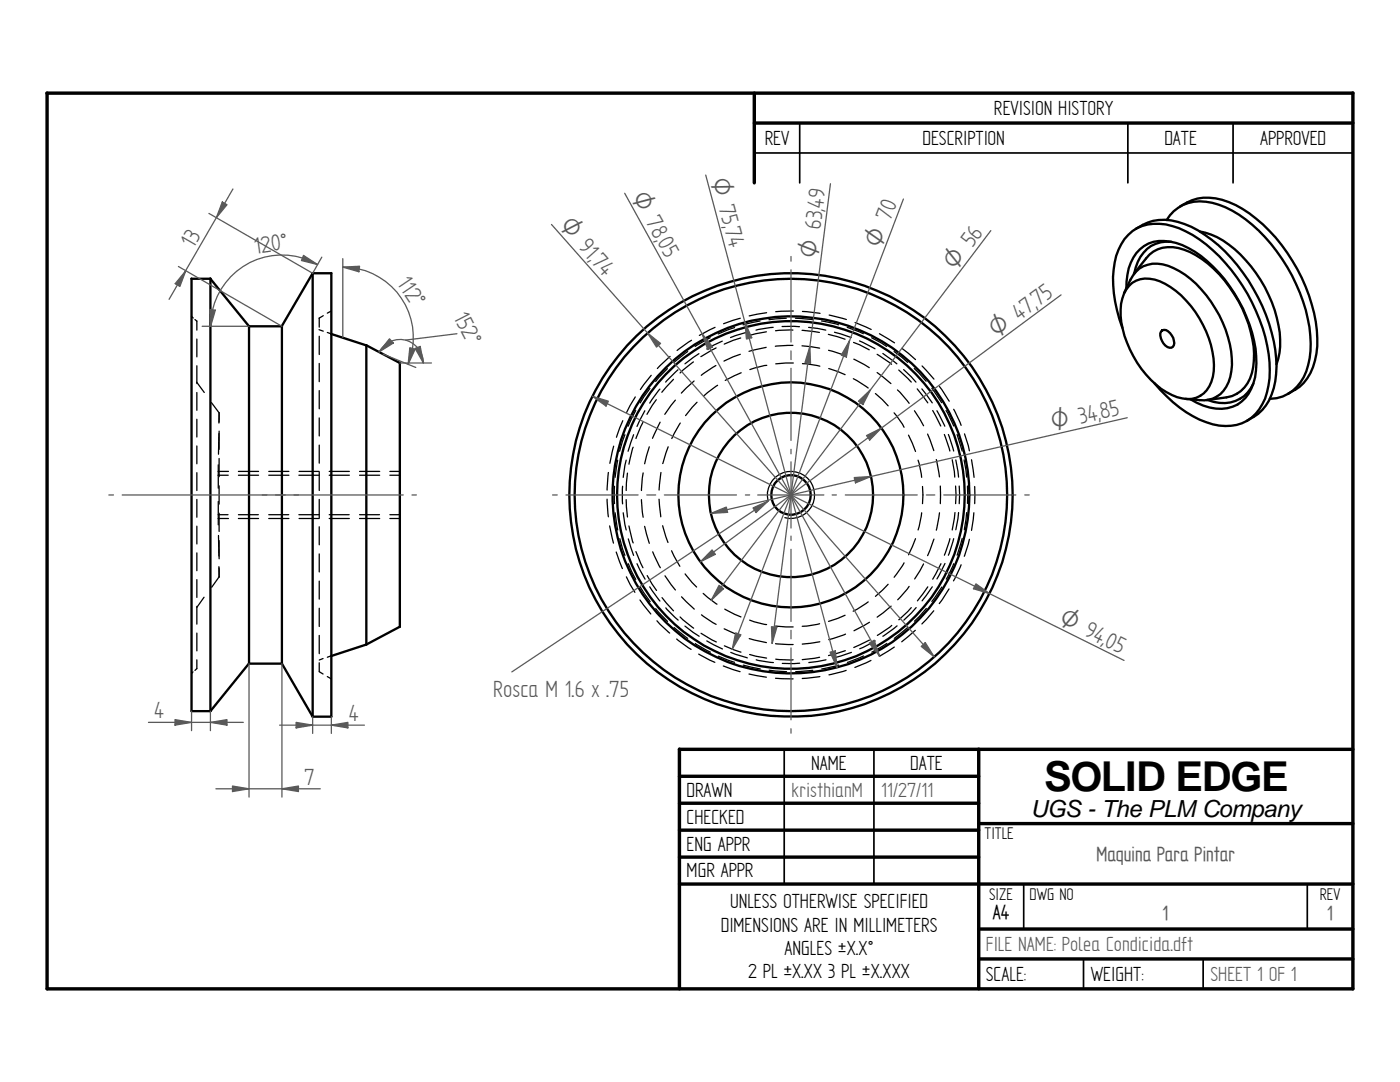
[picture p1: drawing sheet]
<svg xmlns="http://www.w3.org/2000/svg" width="279mm" height="216mm" viewBox="0 0 279 216" stroke-linecap="round" stroke-linejoin="round" font-family="sans-serif">
<g fill="none" stroke="#000" stroke-width=".68">
<path d="M9.4 18.6l260.6-.1v178.8h-260.6zM150.5 18.6v17.9M150.5 24.6h119.5M135.6 149.5v47.8M135.6 149.5h134.4M135.6 154.9h59.7M195.3 149.5v47.8M135.6 160.3h59.7M135.6 165.7h59.7M135.6 171h59.7M135.6 176.4h134.4M195.3 164.3h74.7"/>
<path d="M195.3 185.4h74.7M195.3 191.3h74.7"/>
</g>
<path d="M150.5 30.5h119.5M159.6 24.6v11.9M225.1 24.6v11.9M246.1 24.6v11.9M156.5 149.5v26.9M174.4 149.5v26.9M204.3 176.5v8.9M260.9 176.5v8.9M216.2 191.3v6M240.1 191.3v6" fill="none" stroke="#000" stroke-width=".34"/>
<g fill="none" stroke="#000" stroke-width=".47">
<path d="M38.2 55.6h3.8M38.2 55.6v86.3h3.8M42 55.6l7.7 9.5M42 55.6v86.3M62.4 54.5h3.7M62.4 54.5v88.5M62.4 54.5l-6.2 10.6M66.1 54.5v88.5h-3.7M224.3 58.5a9.2 9.2 0 0 1 3.9-5.4 7.5 7.5 0 0 1 7.2 1 23.4 23.4 0 0 1 10.5 18.7 7.4 7.4 0 0 1-3.1 6.4 5.5 5.5 0 0 1-3.4 .6l-2.8-.2M224.8 57.6a10.2 10.2 0 0 1 2.7-7.9 6.5 6.5 0 0 1 6-1.5 17.7 17.7 0 0 1 9.7 6.2 28.9 28.9 0 0 1 7.5 16.7 11.4 11.4 0 0 1-2.2 8.3 7.3 7.3 0 0 1-8.3 1.5l-2.6-1.2M225.3 57a5.2 5.2 0 0 1 6.2-.9 19.8 19.8 0 0 1 10.5 14.1 9.5 9.5 0 0 1-1.2 7.7 5 5 0 0 1-5.9 1.3 17.9 17.9 0 0 1-9.4-9.4 14.9 14.9 0 0 1-1.5-10.2l.3-1zM226.3 54.7l2.4-3.1a6.3 6.3 0 0 1 7.6-1.8 22 22 0 0 1 10.9 10.3 23.2 23.2 0 0 1 3 11.9 7.3 7.3 0 0 1-4.3 7l-5.1 .8"/>
<path d="M226.7 45.7a9.8 9.8 0 0 1 9.7-1 28.2 28.2 0 0 1 12.8 11.3 32.1 32.1 0 0 1 5.5 18.6 10.3 10.3 0 0 1-4.6 8.6M232.8 43.9a7.8 7.8 0 0 1 9.1-3.4 22.6 22.6 0 0 1 11.8 8.2 33.6 33.6 0 0 1 7.9 19.8 11.5 11.5 0 0 1-3.6 9.4l-.9 .7M233.8 48.3a6.4 6.4 0 0 0-7.1 5.1l-.3 1.2M235.5 41.2a9.7 9.7 0 0 1 9.8-.9 29 29 0 0 1 13.6 13.4 28.6 28.6 0 0 1 3.8 16.9 9.8 9.8 0 0 1-4.3 7.2M239.4 46.2a16.1 16.1 0 0 1 9.2 5.7 25.6 25.6 0 0 1 6.9 17.2l-.1 1.3-.6 2.3M49.7 65.1h6.6M49.7 65.1v67.3h6.6M56.3 65.1v67.3M66.1 66.6l7 2.3M73.1 68.9l6.7 3.5M73.1 68.9v59.7M79.8 72.4v52.7"/>
<path d="M224 65.4a24.1 24.1 0 0 1-1.2-14.3 8.3 8.3 0 0 1 7.4-6.4 15.7 15.7 0 0 1 10.5 4.1 35.5 35.5 0 0 1 12.7 23.5 13.6 13.6 0 0 1-2.8 10.3l-1.8 1.4M230.4 76.5a24.1 24.1 0 0 0 11.6 8.2 9.3 9.3 0 0 0 6.8-.7M231.9 65.9a1.5 1.5 0 0 1 1.9 1 2.19 2.19 0 0 1 .3 2.3 1.6 1.6 0 0 1-2.2-1.2 1.74 1.74 0 0 1 0-2.1zM250.1 76.5a6.8 6.8 0 0 1-9.1 3.3M257.1 78.6l-1.1 .5-1.2 .4-1.4 .1M258.4 77.8l-1.3 .8M250.1 83.2l-1.3 .8M49.7 132.4l-7.7 9.5M56.3 132.4l6.1 10.6M73.1 128.6l-7 2.3M79.8 125.1l-6.7 3.5"/>
<circle cx="157.8" cy="98.8" r="34.7"/>
<circle cx="157.8" cy="98.8" r="16.4"/>
<circle cx="157.8" cy="98.8" r="4"/>
<circle cx="157.8" cy="98.8" r="35.6"/>
<circle cx="157.8" cy="98.8" r="22.5"/>
<circle cx="157.9" cy="98.8" r="43.1"/>
<circle cx="157.9" cy="98.8" r="44.2"/>
</g>
<g fill="none" stroke="#000" stroke-width=".25">
<path d="M38.2 63.1l.4 .4M38.9 63.8l.4 .3M39.2 76.2l1.6 2.1M39.3 64.1v1.8M39.3 67.6v3.6M39.3 73v3.5M39.3 78.3v3.6M63.7 65.8l.8 .3M63.7 63.5v1.8M63.7 67.1v3.6M63.7 72.5v3.7M63.7 77.9v3.7"/>
<path d="M64.5 63l-.8 .5M65.3 66.3l.8 .3M66.1 62.1l-.8 .4M126.8 79.2l-1.7 3.1M129.7 77.5l-1.9 2.9M130 74.9l-2.2 2.8M131 79.8l-1.9 2.9M131.7 77.6l-2 2.8M133.2 73.5l-2.3 2.6M133.7 71.1l-2.5 2.4M134.4 75.7l-2.3 2.6M134.8 79.8l-2.1 2.9"/>
<path d="M135.3 73.8l-2.5 2.4M137.2 70.1l-2.7 2.2M138 67.9l-2.9 2M138.4 72.2l-2.7 2.2M138.5 76l-2.5 2.4M139.5 70.6l-2.8 2M141.7 67.4l-3 1.7M142.7 65.3l-3.1 1.6M142.9 72.9l-2.9 2M142.9 69.4l-3 1.8M143.2 76.9l-2.8 2.1M144.1 68.1l-3 1.5"/>
<path d="M146.6 65.4l-3.3 1.2M147.7 63.5l-3.3 1.1M147.7 70.7l-3.2 1.4M147.8 67.4l-3.3 1.3M147.9 74.4l-3.2 1.5M149.1 66.3l-3.3 1.1M151.7 64.1l-3.4 .7M152.9 69.3l-3.4 .8M153 66.2l-3.4 .7M153 62.4l-3.5 .6M153 72.9l-3.4 .8M154.3 65.3l-3.4 .6"/>
<path d="M156.1 65.2h3.5M156.9 63.5l-3.4 .3M158.2 65.9l-3.4 .1M158.2 68.9l-3.5 .2M158.3 72.4l-3.5 .2M158.3 62.1l-3.5 .1M158.7 63.5l3.5 .3M160.1 65.9l3.4 .4M160.1 69l3.5 .5M160.1 72.6l3.5 .5M160.1 62.1l3.6 .4M161.4 65.3l3.4 .6"/>
<path d="M164 64.1l3.3 .7M165.3 66.7l3.4 1M165.4 69.9l3.3 1.1M165.4 73.5l3.3 1.3M165.5 62.9l3.4 .9M166.5 66.3l3.4 1.1M169.1 65.3l3.2 1.3M170.3 75.6l3 1.8M170.3 68.3l3.2 1.5M170.4 71.7l3.1 1.7M170.6 64.3l3.3 1.4M171.5 68l3.1 1.6"/>
<path d="M173.9 67.4l3.1 1.7M174.7 78.5l2.5 2.5M175 70.7l2.9 2M175 74.3l2.8 2.2M175.5 66.6l3 1.8M176.2 70.5l2.8 2.1M178.4 70.1l2.7 2.2M179.1 77.8l2.3 2.7M179.4 73.8l2.5 2.4M180 69.5l2.7 2.3M180.3 73.7l2.5 2.5M182.5 73.5l2.3 2.6"/>
<path d="M183 77.6l2.2 2.8M184 77.6l2.1 2.8M184 73l2.4 2.6M186 77.5l1.9 2.8M187.5 77.1l1.9 3M39.3 83.7v3.5M39.3 89v3.5M39.3 94.3v3.6M39.3 99.7v3.5M42.2 80.3l1.5 2.1v2M43.5 94.8h2.1M43.5 94.1h2.1"/>
<path d="M43.6 92.8v4.6M43.7 86.5l-.1 4.1M43.7 82.3v1.9M43.7 86v3.7M43.7 91.5v3.6M43.7 96.9v3.7M47.6 94.8h4M47.6 94.1h4M53.6 94.8h4.1M53.6 94.1h4.1M59.6 94.8h4.1M59.7 94.1h4"/>
<path d="M63.7 83.4v3.6M63.7 88.8v3.6M63.7 94.2v3.7M63.7 99.7v3.6M65.7 94.8h4M65.7 94.1h4M71.8 94.8h4M71.8 94.1h4M77.8 94.8h2M77.8 94.1h2M121.2 99.6l.2 3.5M121.4 94.3l-.2 3.5"/>
<path d="M122.5 89l-.8 3.5M122.6 97v3.5M123.3 91.8l-.5 3.4M124.2 97v3.5M124.3 83.9l-1.3 3.3M124.7 86.7l-1 3.3M125 91.8l-.6 3.4M125 99.7l.2 3.5M125.2 94.4l-.2 3.5M126.4 89.2l-.9 3.4M126.4 86.7l-1.1 3.3M126.9 81.9l-1.6 3.1"/>
<path d="M128 99.7l.4 3.5M128.3 84.3l-1.4 3.2M128.4 94.4l-.4 3.5M128.7 82l-1.6 3.1M129.6 89.2l-.9 3.3M131.5 99.6l.4 3.5M131.7 84.2l-1.5 3.3M131.9 94.3l-.4 3.5M133.3 89.2l-1.1 3.3M135.8 84.4l-1.7 3.1M139.1 80.3l-2.3 2.6M153.3 100a4.7 4.7 0 0 1 4.1-5.9 4.7 4.7 0 0 1 5.1 5 4.7 4.7 0 0 1-5.9 4.2"/>
<path d="M178.4 82.4l2 2.9M181.3 86.8l1.4 3.3M182.5 82l1.8 3M183.2 91.8l.7 3.4M184.1 97.1v3.4M185.1 86.6l1.3 3.3M186.1 81.9l1.6 3.1M186.9 91.7l.6 3.5M187 82l1.6 3M187.7 97v3.5M188.5 86.7l1.1 3.3M188.8 81.9l1.5 3.1"/>
<path d="M189.3 86.7l1 3.3M190 91.7l.5 3.5M190.3 81.7l1.5 3.2M190.7 97v3.5M190.8 91.8l.5 3.4M191 86.7l1 3.3M191.4 97v3.5M192.4 91.8l.5 3.4M192.5 86.6l1 3.4M193.1 97v3.5M193.9 91.7l.5 3.5M194.5 97.1v3.4"/>
<path d="M39.3 105v3.5M39.3 110.3v3.6M39.3 115.7v3.5M40.7 119.2l-1.4 2M43.5 103.5h2.1M43.6 100.1v4.6M43.6 102.7h1.9M43.6 106.8l.1 4.2M43.7 113.1v2v-1.8M43.7 102.4v3.6M43.7 107.9v3.6M43.7 115.1l-1.5 2.1"/>
<path d="M47.6 102.7h4M47.6 103.5h4M53.6 102.7h4M53.6 103.5h4.1M59.6 102.7h4.1M59.7 103.5h4M63.7 105.1v3.6M63.7 110.5v3.6M63.7 116v3.5M65.7 102.7h4M65.7 103.5h4M71.8 102.7h3.9"/>
<path d="M71.8 103.5h4M77.8 102.7h2M77.8 103.5h2M121.7 104.9l.7 3.5M122.8 102.3l.5 3.4M123 110.2l1.2 3.3M123.7 107.5l1 3.3M124.4 102.3l.6 3.4M125 115.1l1.7 3.1M125.4 107.5l1 3.3M125.4 112.5l1.5 3.1M125.5 104.9l.9 3.4"/>
<path d="M126.9 110.1l1.4 3.2M127.1 112.5l1.6 3.1M127.7 119.7l2.2 2.8M127.8 117.2l2 2.9M128.7 105l.9 3.4M129.2 114.9l1.8 2.9M129.7 117.1l2 2.8M130.3 110.1l1.5 3.2M132.1 119.3l2.3 2.6M132.2 104.9l1.1 3.3M132.7 114.9l2.1 2.8M134 109.9l1.7 3.1"/>
<path d="M136 119.1l2.6 2.4M136.7 114.5l2.3 2.6M140.3 118.4l2.8 2.2M177.2 116.6l-2.5 2.4M180.4 112.3l-2 2.9M181.4 117l-2.2 2.7M182.7 107.5l-1.4 3.2M183.9 102.3l-.7 3.4M184.3 112.5l-1.8 3M185.2 117.1l-2.1 2.8M186.1 117.1l-2.1 2.8M186.4 107.6l-1.3 3.3"/>
<path d="M187.5 102.3l-.6 3.5M187.8 112.5l-1.7 3.1M188 117.1l-2 2.9M188.6 112.4l-1.6 3.1M189.4 117.5l-1.9 2.9M189.6 107.5l-1.1 3.3M190.3 107.5l-1 3.3M190.3 112.5l-1.5 3.1M190.6 102.3l-.6 3.4M191.3 102.3l-.5 3.4M191.8 112.7l-1.5 3.2M192 107.4l-1 3.4"/>
<path d="M192.9 102.3l-.5 3.4M193.5 107.6l-1.1 3.4M194.4 102.3l-.5 3.5M38.5 134.1l-.3 .3M39.3 121v3.5M39.3 126.3v3.6M39.3 131.7v1.7l-.4 .4M63.7 121.4v3.6M63.7 126.8v3.6M63.7 132.2v1.8l.8 .5M64.5 131.4l-.8 .3M65.3 135l.8 .5"/>
<path d="M66.1 130.9l-.8 .2M130.9 121.5l2.3 2.5M131.1 123.9l2.5 2.4M132.9 121.3l2.4 2.4M134.5 125.2l2.7 2.2M135 127.5l2.9 2.1M135.7 123.1l2.7 2.2M136.7 124.9l2.8 2.1M138.8 128.4l3 1.7M139.4 130.5l3.3 1.7M139.9 126.4l3.1 1.7M140 122.7l2.9 1.9"/>
<path d="M141.1 127.9l3.1 1.6M143.4 130.9l3.2 1.3M144.4 132.9l3.3 1.1M144.5 125.5l3.3 1.4M144.6 128.9l3.3 1.2M144.7 121.5l3.2 1.6M145.8 130.2l3.3 1.1M148.3 132.7l3.4 .8M149.5 134.5l3.5 .6M149.5 127.4l3.5 .8M149.6 123.7l3.4 .9M149.6 130.6l3.4 .7"/>
<path d="M150.9 131.7l3.4 .5M153.5 133.7l3.5 .3M154.8 124.9l3.5 .2M154.8 135.3l3.5 .2M154.8 128.4l3.5 .2M154.8 131.5l3.5 .2M159.6 132.3l-3.5 .1M162.2 133.8l-3.4 .2M163.6 124.5l-3.5 .5M163.6 131.1l-3.5 .5M163.6 135l-3.5 .4M163.6 128.1l-3.5 .4"/>
<path d="M164.8 131.7l-3.4 .5M167.4 132.7l-3.4 .8M168.7 122.8l-3.3 1.2M168.7 129.8l-3.3 1M168.7 126.5l-3.3 1.1M168.9 133.8l-3.5 .9M169.9 130.2l-3.3 1M172.3 130.9l-3.2 1.3M173.3 120.1l-3 1.9M173.5 127.7l-3.1 1.5M173.5 124.2l-3.1 1.7M173.8 131.8l-3.2 1.4"/>
<path d="M174.7 127.9l-3.1 1.6M177 128.4l-3 1.7M177.8 120.9l-2.8 2.2M178 124.8l-2.9 2M178.5 129.1l-3 1.9M179 124.9l-2.8 2.1M181.2 125.2l-2.7 2.2M181.9 121.2l-2.5 2.5M182.7 125.8l-2.7 2.3M182.8 121.2l-2.4 2.5M184.9 121.4l-2.4 2.6M186.4 121.9l-2.4 2.6"/>
</g>
<g fill="none" stroke="#595959" stroke-width=".25">
<path d="M157.9 51.2v.9M157.9 53.8v14.4M157.9 70v1.8M157.9 73.5v14.4M52.3 98.8h1M55 98.8h25.5M82.2 98.8h.9M110.3 98.8h.9M112.9 98.8h14.4M129.1 98.8h1.8M132.6 98.8h14.4M148.8 98.8h.8"/>
<path d="M151.2 98.8h13.2M157.9 89.7v.9M157.9 92.2v13.2M166.1 98.8h.8M168.7 98.8h14.3M184.9 98.8h1.7M188.3 98.8h14.4M204.5 98.8h.9M157.9 107v.8M157.9 109.6v14.4M157.9 125.8v1.7M157.9 129.3v14.3"/>
<path d="M46.4 156.8l3.3 .6-3.3 .5zM157.9 145.4v.9"/>
</g>
<path d="M46.4 156.8l3.3 .6-3.3 .5z" fill="#595959"/>
<path d="M56.3 157.4l3.3-.6v1.1z" fill="none" stroke="#595959" stroke-width=".25"/>
<path d="M56.3 157.4l3.3-.6v1.1z" fill="#595959"/>
<path d="M44.4 40.3l.9 .6-2.1 2.5zM49.7 132.4v26.6M56.3 132.4v26.6M43.1 157.4h20.8" fill="none" stroke="#595959" stroke-width=".25"/>
<path d="M44.4 40.3l.9 .6-2.1 2.5z" fill="#595959"/>
<path d="M37.1 54l-1.2 3.1-.9-.5z" fill="none" stroke="#595959" stroke-width=".25"/>
<path d="M37.1 54l-1.2 3.1-.9-.5z" fill="#595959"/>
<path d="M46.5 37.7l-12.8 22M35.6 53.2l20.7 11.9M41.7 42.6l20.7 11.9M60.6 51l2.8 1.8-3.2-.8z" fill="none" stroke="#595959" stroke-width=".25"/>
<path d="M60.6 51l2.8 1.8-3.2-.8z" fill="#595959"/>
<path d="M41.9 61.8l1.1 .1-1 3.2z" fill="none" stroke="#595959" stroke-width=".25"/>
<path d="M41.9 61.8l1.1 .1-1 3.2z" fill="#595959"/>
<path d="M63.4 52.8a14.2 14.2 0 0 0-21.4 12.3M64.2 51.3l-1.8 3.2M40.3 65.1h9.4M118.2 79.1l3.2 1-.5 .9zM118.2 79.1l106.1 52.7" fill="none" stroke="#595959" stroke-width=".25"/>
<path d="M118.2 79.1l3.2 1-.5 .9z" fill="#595959"/>
<path d="M194.8 116.5l2.7 1.9-3.2-.9z" fill="none" stroke="#595959" stroke-width=".25"/>
<path d="M194.8 116.5l2.7 1.9-3.2-.9z" fill="#595959"/>
<path d="M110.1 44.8l19.1 21.7M129.2 66.4l57.2 64.7M183.9 129l.8-.8 1.7 2.9z" fill="none" stroke="#595959" stroke-width=".25"/>
<path d="M183.9 129l.8-.8 1.7 2.9z" fill="#595959"/>
<path d="M129.2 66.5l2.6 2-.8 .8z" fill="none" stroke="#595959" stroke-width=".25"/>
<path d="M129.2 66.5l2.6 2-.8 .8z" fill="#595959"/>
<path d="M124.7 38.6l15.4 28M140.1 66.5l35.5 64.4M173.5 128.3l1-.5 1.1 3.1z" fill="none" stroke="#595959" stroke-width=".25"/>
<path d="M173.5 128.3l1-.5 1.1 3.1z" fill="#595959"/>
<path d="M140.1 66.6l2.1 2.6-.9 .6z" fill="none" stroke="#595959" stroke-width=".25"/>
<path d="M140.1 66.6l2.1 2.6-.9 .6z" fill="#595959"/>
<path d="M140.8 34.9l7.9 29.4M148.7 64.3l18.3 68.9M165.7 130.1l1-.2 .3 3.3z" fill="none" stroke="#595959" stroke-width=".25"/>
<path d="M165.7 130.1l1-.2 .3 3.3z" fill="#595959"/>
<path d="M148.7 64.3l1.3 3.1-1 .2z" fill="none" stroke="#595959" stroke-width=".25"/>
<path d="M148.7 64.3l1.3 3.1-1 .2z" fill="#595959"/>
<path d="M165.7 36.7l-4.1 32.4M161.6 69.1l-7.5 59.3M154 125.1l1 .1-.9 3.2z" fill="none" stroke="#595959" stroke-width=".25"/>
<path d="M154 125.1l1 .1-.9 3.2z" fill="#595959"/>
<path d="M161.6 69.1l.2 3.4-1.1-.2z" fill="none" stroke="#595959" stroke-width=".25"/>
<path d="M161.6 69.1l.2 3.4-1.1-.2z" fill="#595959"/>
<path d="M180.3 39.7l-10.8 28.3M169.5 67.9l-23.4 61.6M146.8 126.3l1 .4-1.7 2.8z" fill="none" stroke="#595959" stroke-width=".25"/>
<path d="M146.8 126.3l1 .4-1.7 2.8z" fill="#595959"/>
<path d="M169.5 68l-.6 3.2-1-.3z" fill="none" stroke="#595959" stroke-width=".25"/>
<path d="M169.5 68l-.6 3.2-1-.3z" fill="#595959"/>
<path d="M197.7 46l-24 31.8M173.7 77.7l-31.8 42.1M143.5 116.8l.9 .7-2.5 2.3z" fill="none" stroke="#595959" stroke-width=".25"/>
<path d="M143.5 116.8l.9 .7-2.5 2.3z" fill="#595959"/>
<path d="M171.3 80.1l2.4-2.3-1.5 2.9z" fill="none" stroke="#595959" stroke-width=".25"/>
<path d="M171.3 80.1l2.4-2.3-1.5 2.9z" fill="#595959"/>
<path d="M211.8 58.8l-35.9 26.6M175.9 85.4l-36.1 26.7M142.1 109.7l.6 .9-2.9 1.5z" fill="none" stroke="#595959" stroke-width=".25"/>
<path d="M142.1 109.7l.6 .9-2.9 1.5z" fill="#595959"/>
<path d="M172.9 86.9l3-1.5-2.3 2.4z" fill="none" stroke="#595959" stroke-width=".25"/>
<path d="M172.9 86.9l3-1.5-2.3 2.4z" fill="#595959"/>
<path d="M225 83.4l-83.1 19M141.9 102.4l3-1.2 .3 1z" fill="none" stroke="#595959" stroke-width=".25"/>
<path d="M141.9 102.4l3-1.2 .3 1z" fill="#595959"/>
<path d="M170.5 95.3l3.3-.2-3.1 1.3z" fill="none" stroke="#595959" stroke-width=".25"/>
<path d="M170.5 95.3l3.3-.2-3.1 1.3z" fill="#595959"/>
<path d="M153.3 100l-51.1 34.1" fill="none" stroke="#595959" stroke-width=".25"/>
<path d="M150.3 101.3l3-1.3-2.4 2.3z" fill="#595959"/>
<path d="M82.8 69.5l1.1-.4 .6 3.3zM150.3 101.3l3-1.3-2.4 2.3z" fill="none" stroke="#595959" stroke-width=".25"/>
<path d="M82.8 69.5l1.1-.4 .6 3.3z" fill="#595959"/>
<path d="M77.7 67.6l.8 .9-2.9 1.7z" fill="none" stroke="#595959" stroke-width=".25"/>
<path d="M77.7 67.6l.8 .9-2.9 1.7z" fill="#595959"/>
<path d="M75.6 70.2a4.7 4.7 0 0 1 5.3-2.3 4.7 4.7 0 0 1 3.6 4.5M79.8 72.4h6.3M81.8 69.4l1 .3-1.4 3zM91.2 66.6l-10.3 1.3" fill="none" stroke="#595959" stroke-width=".25"/>
<path d="M81.8 69.4l1 .3-1.4 3z" fill="#595959"/>
<path d="M68.4 53.3l3.4-.2-.2 1.1z" fill="none" stroke="#595959" stroke-width=".25"/>
<path d="M68.4 53.3l3.4-.2-.2 1.1z" fill="#595959"/>
<path d="M68.4 53.3a14.1 14.1 0 0 1 13 19.4M68.4 51.6v15.8M76.5 70.7l6.5 2.6M34.9 143.6l3.3 .5-3.3 .6z" fill="none" stroke="#595959" stroke-width=".25"/>
<path d="M34.9 143.6l3.3 .5-3.3 .6z" fill="#595959"/>
<path d="M42 144.1l3.3-.5v1.1z" fill="none" stroke="#595959" stroke-width=".25"/>
<path d="M42 144.1l3.3-.5v1.1z" fill="#595959"/>
<path d="M29.6 144.1h19M38.2 141.9v3.9M42 141.9v3.9M59.1 144.1l3.3 .6-3.3 .5z" fill="none" stroke="#595959" stroke-width=".25"/>
<path d="M59.1 144.1l3.3 .6-3.3 .5z" fill="#595959"/>
<path d="M66.1 144.7l3.3-.6v1.1z" fill="none" stroke="#595959" stroke-width=".25"/>
<path d="M66.1 144.7l3.3-.6v1.1z" fill="#595959"/>
<path d="M21.7 98.8h.9M24.4 98.8h32.5M58.7 98.8h.9M55.8 144.7h16.9M62.4 143v3.3M66.1 143v3.3" fill="none" stroke="#595959" stroke-width=".25"/>
<text font-size="8.2" x="208.4" y="157.8">SOLID EDGE</text>
<g font-size="5.3" fill="#595959">
<text x="164.3" y="41.7" transform="rotate(-83 164.3 41.7)">49</text>
<text x="144.6" y="45.7" transform="rotate(75 144.6 45.7)">74</text>
<text x="38.7" y="49.7" transform="rotate(-60 38.7 49.7)">13</text>
<text x="50.9" y="50.6" transform="rotate(-8 50.9 50.6)">120°</text>
<text x="117.9" y="52.3" transform="rotate(48 117.9 52.3)">74</text>
<text x="131.1" y="48.3" transform="rotate(61 131.1 48.3)">05</text>
<text x="79.1" y="56.6" transform="rotate(56 79.1 56.6)">112°</text>
<text x="90.4" y="63.3" transform="rotate(63 90.4 63.3)">152°</text>
<text x="207.2" y="61.3" transform="rotate(-36 207.2 61.3)">75</text>
<text x="219.8" y="83.7" transform="rotate(-13 219.8 83.7)">85</text>
<text x="220.2" y="128.8" transform="rotate(26 220.2 128.8)">05</text>
<text x="30.8" y="143.3">4</text>
<text x="69.6" y="143.8">4</text>
<text x="98.4" y="139">Rosca M 1.6 x .75</text>
<text x="60.7" y="156.6">7</text>
</g>
<g font-size="5.1" fill="#595959">
<text x="141.9" y="35.9" transform="rotate(75 141.9 35.9)">O 75,</text>
<text x="126" y="39.2" transform="rotate(61 126 39.2)">O 78,</text>
<text x="111.5" y="45.1" transform="rotate(48 111.5 45.1)">O 91,</text>
<text x="163" y="51.6" transform="rotate(-83 163 51.6)">O 63,</text>
<text x="175.7" y="49.6" transform="rotate(-69 175.7 49.6)">O 70</text>
<text x="190.6" y="54.1" transform="rotate(-53 190.6 54.1)">O 56</text>
<text x="198.9" y="67.4" transform="rotate(-36 198.9 67.4)">O 47,</text>
<text x="210.1" y="85.9" transform="rotate(-13 210.1 85.9)">O 34,</text>
<text x="211.1" y="124.3" transform="rotate(26 211.1 124.3)">O 94,</text>
</g>
<text font-size="4.7" x="205.7" y="163">UGS - The PLM Company</text>
<g font-size="4.6">
<text x="198.4" y="22.9">REVISION HISTORY</text>
<text x="152.6" y="28.9">REV</text>
<text x="184.1" y="28.9">DESCRIPTION</text>
<text x="232.4" y="28.9">DATE</text>
<text x="251.5" y="28.9">APPROVED</text>
<text x="161.9" y="153.6">NAME</text>
<text x="181.7" y="153.6">DATE</text>
<text x="137" y="159">DRAWN</text>
<text x="137" y="164.3">CHECKED</text>
<text x="137" y="169.7">ENG APPR</text>
<text x="137" y="175.1">MGR APPR</text>
<text x="143.8" y="185.9">DIMENSIONS ARE IN MILLIMETERS</text>
<text x="145.7" y="181.2">UNLESS OTHERWISE SPECIFIED</text>
<text x="198.2" y="183.4">A4</text>
<text x="156.5" y="190.6">ANGLES ±X.X°</text>
<text x="149.3" y="195.2">2 PL ±X.XX 3 PL ±X.XXX</text>
<text x="196.8" y="195.7">SCALE:</text>
<text x="217.7" y="195.7">WEIGHT:</text>
</g>
<g font-size="4.6" fill="#595959">
<text x="157.9" y="159">kristhianM</text>
<text x="175.9" y="159">11/27/11</text>
<text x="218.9" y="171.8">Maquina Para Pintar</text>
<text x="232" y="183.5">1</text>
<text x="264.9" y="183.5">1</text>
<text x="196.8" y="189.8">FILE NAME: Polea Condicida.dft</text>
<text x="241.6" y="195.7">SHEET 1 OF 1</text>
</g>
<g font-size="3.8">
<text x="196.5" y="167.4">TITLE</text>
<text x="197.4" y="179.5">SIZE</text>
<text x="205.5" y="179.5">DWG NO</text>
<text x="263.4" y="179.5">REV</text>
</g>
</svg>
